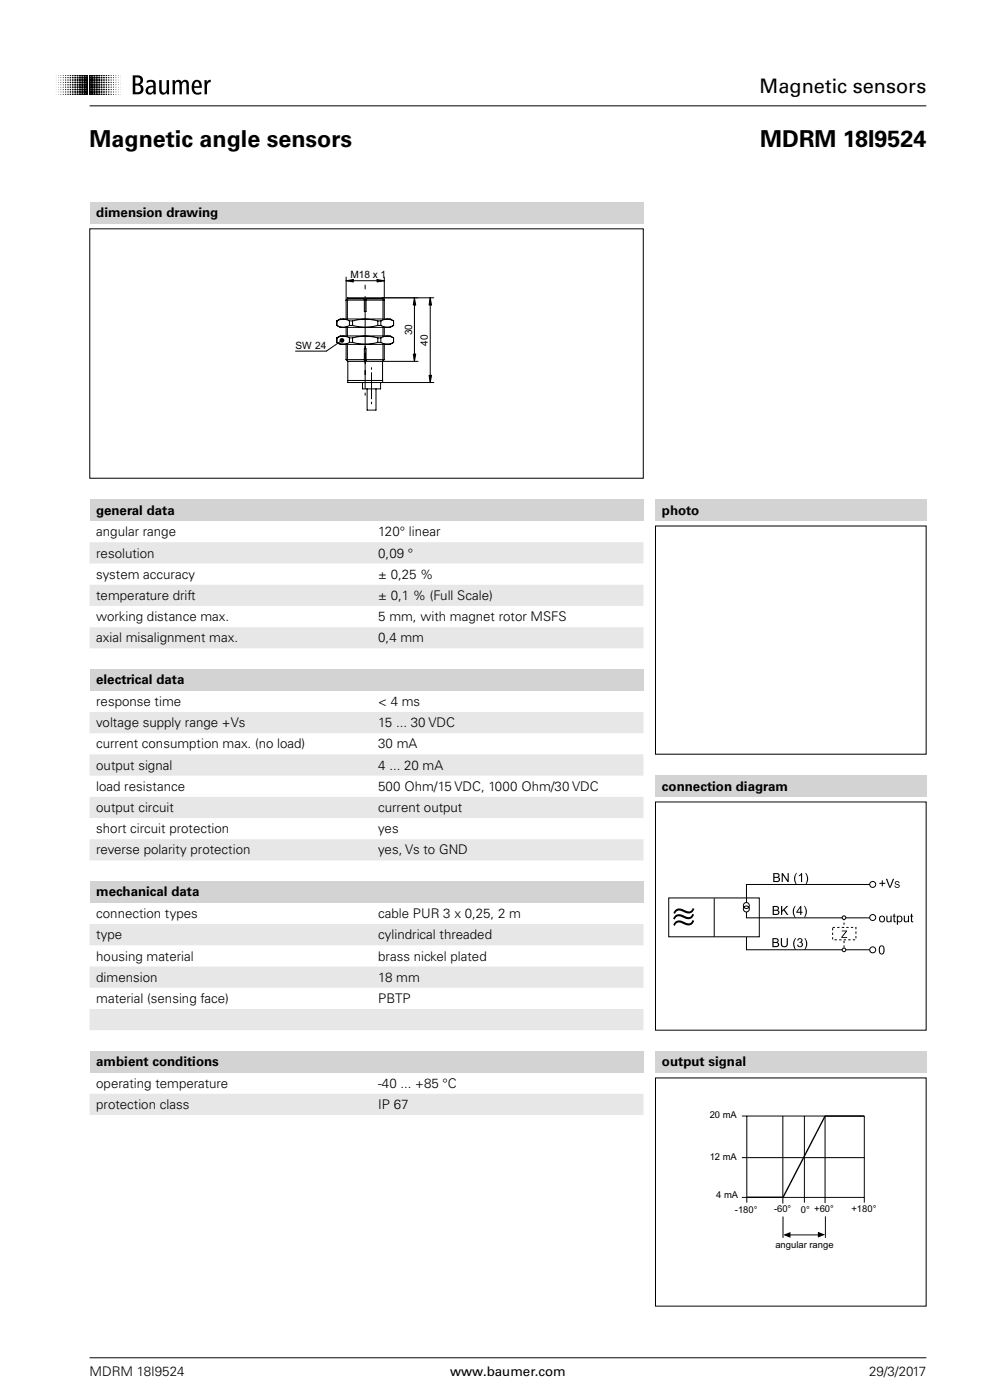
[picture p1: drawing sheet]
<svg xmlns="http://www.w3.org/2000/svg" width="210mm" height="297mm" viewBox="0 0 210 297" stroke-linecap="round" stroke-linejoin="round" font-family="sans-serif">
<path d="M19 22.5h177.5M19 288h177.5" fill="none" stroke="#000" stroke-width=".21"/>
<path d="M19 106h117.5v4.5h-117.5z" fill="#d1d3d4"/>
<path d="M19 115h59.8v4.5h-59.8zM78.8 115h57.7v4.5h-57.7zM19 124h59.8v4.5h-59.8zM78.8 124h57.7v4.5h-57.7zM19 133h59.8v4.5h-59.8zM78.8 133h57.7v4.5h-57.7z" fill="#e6e7e8"/>
<path d="M19 142h117.5v4.5h-117.5z" fill="#d1d3d4"/>
<path d="M19 151h59.8v4.5h-59.8zM78.8 151h57.7v4.5h-57.7zM19 160h59.8v4.5h-59.8zM78.8 160h57.7v4.5h-57.7zM19 169h59.8v4.5h-59.8zM78.8 169h57.7v4.5h-57.7zM19 178h59.8v4.5h-59.8zM78.8 178h57.7v4.5h-57.7z" fill="#e6e7e8"/>
<path d="M19 187h117.5v4.5h-117.5z" fill="#d1d3d4"/>
<path d="M19 196h59.8v4.5h-59.8zM78.8 196h57.7v4.5h-57.7zM19 205h59.8v4.5h-59.8zM78.8 205h57.7v4.5h-57.7zM19 214h59.8v4.5h-59.8zM78.8 214h57.7v4.5h-57.7z" fill="#e6e7e8"/>
<path d="M19 223h117.5v4.5h-117.5z" fill="#d1d3d4"/>
<path d="M19 232h59.8v4.5h-59.8zM78.8 232h57.7v4.5h-57.7z" fill="#e6e7e8"/>
<path d="M139 106h57.5v4.5h-57.5z" fill="#d1d3d4"/>
<path d="M139 111.6h57.5v48.4h-57.5z" fill="none" stroke="#000" stroke-width=".21"/>
<path d="M139 164.6h57.5v4.5h-57.5z" fill="#d1d3d4"/>
<path d="M139 170.1h57.5v48.4h-57.5zM158.3 197.6v3.9h26.8" fill="none" stroke="#000" stroke-width=".21"/>
<g fill="#000">
<path d="M189.9 187a.55 .55 0 0 1 .9 .3l-.2 .1a.3 .3 0 0 0-.3-.3 .3 .3 0 0 0-.3 .3 .71 .71 0 0 1 .8 .7 .58 .58 0 0 1-.6 .3 .58 .58 0 0 1-.5-.5h.2a.34 .34 0 0 0 .4 .3 .34 .34 0 0 0 .3-.4l-.2-.1a.44 .44 0 0 1-.5-.1 .44 .44 0 0 1 0-.6z"/>
<path d="M187.9 186.4h.3l.6 1.7 .6-1.7h.3l-.8 1.9h-.2zM187 186.8h.3v.5h.5v.2h-.5v.5h-.3v-.5h-.5v-.2h.5z"/>
<path d="M193.2 193.9l.3-.1v.5h.2v.1h-.2v.9l.2 .3a.34 .34 0 0 1-.4 0 .34 .34 0 0 1-.1-.4v-.8h-.1v-.1h.1zM191.7 194.3h.2v.7a.34 .34 0 0 0 .4 .5 .34 .34 0 0 0 .3-.5v-.7h.2v1.3h-.2v-.2a.49 .49 0 0 1-.6 .3 .49 .49 0 0 1-.3-.6zM190.6 194.6l-.1 .6 .2 .3a.5 .5 0 0 0 .5-.5 .5 .5 0 0 0-.5-.5zM190.2 194.3h.2v.1a.63 .63 0 0 1 .9 0 .63 .63 0 0 1 .1 .9 .53 .53 0 0 1-.9 .2v.7h-.3zM189.5 193.9l.3-.1v.5h.2v.1h-.2v.9l.2 .3a.34 .34 0 0 1-.4 0 .34 .34 0 0 1-.1-.4v-.8h-.1v-.1h.1zM188 194.3h.2v.7a.34 .34 0 0 0 .4 .5 .34 .34 0 0 0 .3-.5v-.7h.2v1.3h-.2v-.2a.49 .49 0 0 1-.6 .3 .49 .49 0 0 1-.3-.6zM186.8 194.6a.47 .47 0 0 0-.1 .7 .47 .47 0 0 0 .8-.1l-.1-.6-.3-.2zM186.4 195a.7 .7 0 0 1 1.4 0 .7 .7 0 0 1-1.4 0z"/>
</g>
<path d="M141.9 190.5h19.2v8.2h-19.2z" fill="#fff"/>
<path d="M141.9 190.5h19.2v8.2h-19.2z" fill="none" stroke="#000" stroke-width=".21"/>
<path d="M179 194.8v6.7" fill="none" stroke="#000" stroke-width=".21" stroke-dasharray=".5 .5" stroke-linecap="butt"/>
<path d="M176.6 196.7h5v2.7h-5z" fill="#fff" stroke="#000" stroke-width=".21" stroke-dasharray=".5 .5" stroke-linecap="butt"/>
<path d="M185.1 187.6h-26.8v3.9" fill="none" stroke="#000" stroke-width=".21"/>
<circle cx="185.1" cy="201.5" r=".63" fill="#fff"/>
<circle cx="185.1" cy="201.5" r=".63" fill="none" stroke="#000" stroke-width=".21"/>
<circle cx="185.1" cy="187.6" r=".63" fill="#fff"/>
<circle cx="185.1" cy="187.6" r=".63" fill="none" stroke="#000" stroke-width=".21"/>
<circle cx="179" cy="201.5" r=".39" fill="#fff"/>
<g fill="none" stroke="#000" stroke-width=".21">
<path d="M151.5 190.6v8.1M158.3 193.5v1.2h26.6"/>
<circle cx="158.3" cy="192.8" r=".63"/>
<circle cx="158.3" cy="192.1" r=".63"/>
<circle cx="179" cy="201.5" r=".39"/>
</g>
<g fill="#000">
<path d="M178.6 197.4h1.1l-1 1.4h1v.2h-1.2v-.2l.9-1.2h-.8z"/>
<path d="M170.5 192.2a1.6 1.6 0 0 1 .4 2.1l-.2 .4h-.2a2.2 2.2 0 0 0 0-2.5zM169.7 192.6l-.6 .8h.6zM169.8 192.2h.2v1.2h.2v.2h-.2v.5h-.3v-.5h-.8v-.2zM168.6 192.2h.2l-.1 .2a2.16 2.16 0 0 0 .1 2.3 1.58 1.58 0 0 1-.4-2.1zM165.7 192.2h.2v.9l1-.9h.3l-.8 .8 .8 1.1h-.3l-.7-1-.3 .3v.7h-.2zM164.2 193.2v.7l.7-.1a.34 .34 0 0 0 .1-.4 .34 .34 0 0 0-.4-.2zM164.2 192.4v.6h.4a.32 .32 0 0 0 .4-.3 .32 .32 0 0 0-.5-.3zM163.9 192.2h.7a.48 .48 0 0 1 .6 .3 .48 .48 0 0 1-.2 .6 .54 .54 0 0 1 .3 .7 .54 .54 0 0 1-.7 .3h-.7z"/>
<path d="M170.8 185.2a1.6 1.6 0 0 1 .4 2.1l-.2 .4h-.2a2.2 2.2 0 0 0 0-2.5zM169.4 185.7l.7-.5v1.9h-.2v-1.5l-.5 .3zM168.9 185.2h.2l-.2 .2a2.16 2.16 0 0 0 .2 2.3 1.58 1.58 0 0 1-.5-2.1zM165.8 185.2h.3l1 1.5v-1.5h.2v1.9h-.2l-1-1.5v1.5h-.3zM164.3 186.2v.7h.7a.34 .34 0 0 0 .2-.5 .34 .34 0 0 0-.5-.2zM164.3 185.4v.6h.4a.32 .32 0 0 0 .4-.3 .32 .32 0 0 0-.4-.3zM164 185.2h.7a.48 .48 0 0 1 .6 .3 .48 .48 0 0 1-.2 .6 .54 .54 0 0 1 .3 .7 .54 .54 0 0 1-.6 .3h-.8z"/>
<path d="M170.6 199a1.6 1.6 0 0 1 .4 2.1l-.2 .4h-.2a2.2 2.2 0 0 0 0-2.5zM169.3 199.1a.51 .51 0 0 1 .8 0 .51 .51 0 0 1-.1 .8 .59 .59 0 0 1 0 1 .59 .59 0 0 1-.9-.5h.2a.38 .38 0 0 0 .5 .4 .38 .38 0 0 0 .3-.5 .38 .38 0 0 0-.6-.3l.1-.2a.33 .33 0 0 0 .4-.2 .33 .33 0 0 0-.3-.4 .33 .33 0 0 0-.4 .4l-.2-.1zM168.7 199h.2l-.2 .2a2.16 2.16 0 0 0 .2 2.3 1.58 1.58 0 0 1-.5-2.1zM165.6 199h.3v1.1a.51 .51 0 0 0 .5 .6 .51 .51 0 0 0 .5-.6v-1.1h.2v1.1a.75 .75 0 0 1-.7 .9 .75 .75 0 0 1-.8-.9zM164.1 200v.7h.7a.34 .34 0 0 0 .2-.5 .34 .34 0 0 0-.5-.2zM164.1 199.2v.6h.4a.32 .32 0 0 0 .4-.3 .32 .32 0 0 0-.4-.3zM163.8 199h.8a.48 .48 0 0 1 .5 .3 .48 .48 0 0 1-.2 .6 .54 .54 0 0 1 .3 .7 .54 .54 0 0 1-.6 .3h-.8z"/>
<path d="M186.8 200.9a1.06 1.06 0 0 0 .2 1.4 .99 .99 0 0 0 0-1.6zM186.7 200.7a.75 .75 0 0 1 .8 .1 .75 .75 0 0 1 .1 .9 .66 .66 0 0 1-.7 .8 .66 .66 0 0 1-.5-1z"/>
</g>
<circle cx="179" cy="194.7" r=".39" fill="#fff"/>
<circle cx="179" cy="194.7" r=".39" fill="none" stroke="#000" stroke-width=".21"/>
<circle cx="185.1" cy="194.6" r=".63" fill="#fff"/>
<circle cx="185.1" cy="194.6" r=".63" fill="none" stroke="#000" stroke-width=".21"/>
<path d="M143.2 194.2a2.49 2.49 0 0 1 2.6 .3 .82 .82 0 0 0 1.1-.6l.3 .1a1.54 1.54 0 0 1-2.5 .6 .99 .99 0 0 0-1.6 .5l-.3-.2zM143.2 195.5a2.49 2.49 0 0 1 2.6 .3 .82 .82 0 0 0 1.1-.6l.3 .1a1.54 1.54 0 0 1-2.5 .6 .99 .99 0 0 0-1.6 .5l-.3-.2zM143.3 193a2.49 2.49 0 0 1 2.5 .3 .82 .82 0 0 0 1.1-.7l.4 .2a1.54 1.54 0 0 1-2.6 .5 .99 .99 0 0 0-1.5 .6l-.4-.2z" fill="#000"/>
<path d="M19 43h117.5v4.5h-117.5z" fill="#d1d3d4"/>
<g fill="none" stroke="#000" stroke-width=".21">
<path d="M19 48.5h117.5v53h-117.5zM73.4 59.6l1.5-.3v.5zM73.4 58.8v8.9M73.4 59.6h8.1M80 59.3l1.5 .3-1.5 .2zM81.5 58.8v8.9M62.7 74.5h6.5M71.4 71.7h.1M71.4 72.6h.1M71.4 68.1h.1M71.4 69h.1M71.4 68.1v.9"/>
<path d="M71.4 71.7v.9M71.4 69l.8 .5M71.5 71.7a2.52 2.52 0 0 1 2.6 0M71.5 72.6a2.64 2.64 0 0 0 2.6 0M71.5 68.1a2.52 2.52 0 0 1 2.6 0M71.5 69a2.52 2.52 0 0 0 2.6 0M72.5 72.2l-3.3 2.3M73.4 76.3h3.9M73.4 69.5v1.8M73.4 73.1v3.2M73.4 76.3l.4 .4M73.7 63.6v4.1"/>
<path d="M73.7 69.4v1.9M73.7 73v3.6M73.8 76.7h14.9M73.8 76.7v4.5h18.2M74.1 68.1v.9M74.1 71.7v.9M74.1 71.7h.7M74.1 72.6h.7M74.1 68.1h.7M74.1 69h.7M74.8 71.7a9.6 9.6 0 0 1 5.3 0M74.8 72.6a10.1 10.1 0 0 0 5.3 0"/>
<path d="M74.8 68.1a9.6 9.6 0 0 1 5.3 0M74.8 69a9.6 9.6 0 0 0 5.3 0M74.8 68.1v.9M74.8 71.7v.9M77.3 74h.3v2.5h-.3zM77.3 63.4h.3v2.7h-.3zM77.3 63.7h-3.9l.3-.3h7.5l.3 .3h-3.9M77.5 60.5v.8M77.5 62.9v19.5M78.8 78v.4M78.8 79.1v5.5M80.1 68.1v.9"/>
<path d="M80.1 71.7v.9M80.1 71.7h.7M80.1 72.6h.7M80.1 68.1h.7M80.1 69h.7M80.8 71.7a2.56 2.56 0 0 1 2.7 0M80.8 72.6a2.67 2.67 0 0 0 2.7 0M80.8 68.1a2.56 2.56 0 0 1 2.7 0M80.8 69a2.56 2.56 0 0 0 2.7 0M80.8 68.1v.9M80.8 71.7v.9M81.1 76.6v4.1"/>
<path d="M81.2 63.2v.2M81.2 63.6v4.1M81.2 69.4v1.9M81.2 73v3.6M81.5 73v3.3h-3.9M81.5 69.4v1.9M81.5 76.3l-.4 .4M82.7 71.2l.8 .5M82.7 67.6l.8 .5M82.8 71.3h-10.6l-.8 .4M82.8 67.7h-10.6l-.8 .4M83.5 71.7h.1"/>
<path d="M83.5 72.6h.1M83.5 68.1h.1M83.5 69h.1M83.5 68.1v.9M83.5 71.7v.9M83.5 72.6l-.7 .5h-10.6l-.8-.5M83.5 69l-.7 .5h-10.7M87.7 75.1h.5l-.3 1.6zM87.9 63.2l.3 1.5h-.5zM87.9 63.2v13.5M91 79.6h.5l-.2 1.6zM91.3 63.2l.2 1.5h-.5z"/>
<path d="M91.3 63.2v18M92 63.2h-18.3l.1 .2M73.8 80.7h7.4v.5M77.5 83.4v.5M78.8 85.3v.4M79.8 82.5v4.5h-1.9v-4.5M80.7 81.1v1.4h-3.8v-1.3"/>
</g>
<g fill="#000">
<path d="M73.4 59.6l1.5-.3v.5zM80 59.3l1.5 .3-1.5 .2zM87.9 63.2l.3 1.5h-.5zM87.7 75.1h.5l-.3 1.6zM91.3 63.2l.2 1.5h-.5zM91 79.6h.5l-.2 1.6z"/>
<circle cx="72.5" cy="72.2" r=".5"/>
</g>
<path d="M139 223.1h57.5v4.5h-57.5z" fill="#d1d3d4"/>
<path d="M139 228.7h57.5v48.4h-57.5zM157.4 236.8h25.9M158.4 236.8v18.3M166.1 236.8v18.5M170.6 236.8v18.3M175 236.8v18.4M183.3 236.7v18.4M157.4 245.6h25.9M157.4 254h25.9M166.1 258.1v4.5M175.1 258.1v4.5M166.5 262h7.1" fill="none" stroke="#000" stroke-width=".21"/>
<g fill="#000">
<path d="M166.1 262l1.6-.6v1.2z" fill-rule="evenodd"/>
<path d="M173.5 261.3l1.5 .6-1.5 .6z" fill-rule="evenodd"/>
</g>
<path d="M174.9 236.8h8.4M175 236.8l-8.9 17.2M158.4 254h7.6" fill="none" stroke="#000" stroke-width=".29"/>
<g fill="#000">
<path d="M12.9 15.9l.1 .1zM13.3 15.9l.2 .1zM13.8 15.9h.2v.2h-.2zM13.8 19.9h.2v.2h-.2zM14.3 15.9h.2v.2h-.2zM14.3 19.9l.3 .1-.3 .1zM14.8 15.9h.3v.2h-.3zM14.8 19.9l.3 .1-.3 .1zM15.3 15.9h.3v.2h-.3zM15.3 19.9l.3 .1-.3 .1zM15.8 15.9h.3v.2h-.3zM15.8 19.9h.3l.1 .1-.4 .1z"/>
<path d="M16.2 16h.5l-.2 .2zM16.3 19.9l.2-.1 .2 .2-.4 .1zM16.7 16h.5l-.2 .2zM16.8 19.8h.3l.1 .2-.4 .1zM17.2 15.9h.5a.25 .25 0 0 1-.2 .3 .25 .25 0 0 1-.3-.3zM17.3 19.8l.4 .1a.24 .24 0 0 1-.2 .2 .24 .24 0 0 1-.3-.2zM17.7 15.9h.5a.27 .27 0 0 1-.2 .4 .27 .27 0 0 1-.3-.4zM17.7 19.9l.3-.2 .2 .2a.26 .26 0 0 1-.2 .2 .26 .26 0 0 1-.3-.2zM18.2 16.3l.3-.1v.6l-.3-.2zM18.3 16.7h.2v.6l-.3-.2zM18.2 17.3l.3-.1v.6l-.3-.2zM18.2 17.8l.3-.1v.6l-.3-.1z"/>
<path d="M18.3 18.2h.2v.6l-.3-.1zM18.2 18.8l.3-.1v.6l-.3-.1zM18.3 19.2h.2v.6l-.3-.1zM19 16.2l.3 .3-.3 .3zM19 16.7l.3 .3-.3 .3zM19 17.2l.3 .3-.3 .3zM19 17.7l.3 .3-.3 .3zM19 18.2l.3 .3-.3 .3zM19 18.7l.3 .3-.3 .3zM19 19.2l.3 .3-.3 .3zM19.4 19.8l.4 .1a.26 .26 0 0 1-.3 .2 .26 .26 0 0 1-.2-.2zM19.3 15.9h.5a.27 .27 0 0 1-.3 .4 .27 .27 0 0 1-.2-.4z"/>
<path d="M19.8 15.9h.5a.25 .25 0 0 1-.3 .3 .25 .25 0 0 1-.2-.3zM19.8 19.9l.2-.2 .3 .2a.24 .24 0 0 1-.3 .2 .24 .24 0 0 1-.2-.2zM20.3 16h.5l-.3 .2zM20.4 19.8h.3l.1 .2-.4 .1zM20.9 19.9h.3l.1 .1-.4 .1zM20.8 16h.5l-.3 .2zM21.4 15.9h.3v.2h-.3zM21.4 19.9l.2-.1 .2 .2-.4 .1zM21.9 19.9l.3 .1-.3 .1zM21.9 15.9h.3v.2h-.3zM22.4 15.9h.3v.2h-.3zM22.4 19.9l.3 .1-.3 .1z"/>
<path d="M23 15.9h.2v.2h-.2zM23 19.9l.2 .1-.2 .1zM23.5 15.9h.2v.2h-.2zM23.5 19.9h.2v.2h-.2zM24 15.9l.2 .1zM24.5 15.9l.1 .1zM43.4 17h.4l.1 .5a.74 .74 0 0 1 .8-.5l-.1 .4a.68 .68 0 0 0-.7 .9v1.7h-.5zM33.8 17h.5v2a.54 .54 0 0 0 .6 .6 .54 .54 0 0 0 .4-.7v-1.9h.6v3h-.5v-.4a.85 .85 0 0 1-1.1 .4 .85 .85 0 0 1-.5-1zM36.6 17h.5v.4a.77 .77 0 0 1 .7-.5 .77 .77 0 0 1 .7 .5 .81 .81 0 0 1 1-.4 .81 .81 0 0 1 .6 .9v2.1h-.6v-2a.51 .51 0 0 0-.5-.6 .51 .51 0 0 0-.4 .7v1.9h-.5v-2a.49 .49 0 0 0-.5-.7 .49 .49 0 0 0-.5 .7v2h-.5z"/>
<path d="M28.7 18.1v1.5h.5a.71 .71 0 0 0 .7-.7 .71 .71 0 0 0-.7-.8zM28.7 16.4v1.3h.4a.65 .65 0 0 0 .7-.6 .65 .65 0 0 0-.7-.7zM28.2 16h1.1a.99 .99 0 0 1 1 .8 .99 .99 0 0 1-.6 1.1 1.08 1.08 0 0 1 .7 1.3 1.08 1.08 0 0 1-1.2 .8h-1z"/>
<path d="M31.6 18.7a.55 .55 0 0 0 .2 1 .55 .55 0 0 0 .7-.7v-.5zM31.1 17.2a1.4 1.4 0 0 1 1.8 .2l.2 2.6h-.5l-.1-.4a.92 .92 0 0 1-1.6 0 .92 .92 0 0 1 .9-1.4h.7a.7 .7 0 0 0-.3-.8 .7 .7 0 0 0-.9 .1l-.2 .1z"/>
<path d="M41.5 17.4l-.3 .9h1.1a.64 .64 0 0 0-.1-.7 .64 .64 0 0 0-.7-.2zM41.1 17.2a1.11 1.11 0 0 1 1.3 0 1.11 1.11 0 0 1 .4 1.2v.2h-1.6a.88 .88 0 0 0 .4 1 .88 .88 0 0 0 1.1-.2v.5a1.43 1.43 0 0 1-1.7-.2 1.43 1.43 0 0 1-.3-1.6z"/>
<circle cx="11.9" cy="19.5" r=".04"/>
<circle cx="11.9" cy="19" r=".04"/>
<circle cx="11.9" cy="16" r=".04"/>
<circle cx="11.9" cy="18.5" r=".04"/>
<circle cx="11.9" cy="17.5" r=".04"/>
<circle cx="11.9" cy="16.5" r=".04"/>
<circle cx="11.9" cy="18" r=".04"/>
<circle cx="11.9" cy="17" r=".04"/>
<circle cx="12.4" cy="16.5" r=".06"/>
<circle cx="12.4" cy="19" r=".06"/>
<circle cx="12.4" cy="18" r=".06"/>
<circle cx="12.4" cy="17.5" r=".06"/>
<circle cx="12.4" cy="17" r=".06"/>
<circle cx="12.4" cy="19.5" r=".06"/>
<circle cx="12.4" cy="18.5" r=".06"/>
<circle cx="12.4" cy="16" r=".06"/>
<circle cx="12.9" cy="17.5" r=".08"/>
<circle cx="12.9" cy="17" r=".08"/>
<circle cx="12.9" cy="16.5" r=".08"/>
<circle cx="12.9" cy="18.5" r=".08"/>
<circle cx="12.9" cy="19" r=".08"/>
<circle cx="12.9" cy="19.5" r=".08"/>
<circle cx="12.9" cy="18" r=".08"/>
<circle cx="13.4" cy="17" r=".11"/>
<circle cx="13.4" cy="17.5" r=".11"/>
<circle cx="13.4" cy="16.5" r=".11"/>
<circle cx="13.4" cy="18" r=".11"/>
<circle cx="13.4" cy="19.5" r=".11"/>
<circle cx="13.4" cy="19" r=".11"/>
<circle cx="13.4" cy="18.5" r=".11"/>
<circle cx="13.9" cy="18.5" r=".13"/>
<circle cx="13.9" cy="18" r=".13"/>
<circle cx="13.9" cy="16.5" r=".13"/>
<circle cx="13.9" cy="17.5" r=".13"/>
<circle cx="13.9" cy="19" r=".13"/>
<circle cx="13.9" cy="19.5" r=".13"/>
<circle cx="13.9" cy="17" r=".13"/>
<circle cx="14.4" cy="17" r=".15"/>
<circle cx="14.4" cy="16.5" r=".15"/>
<circle cx="14.4" cy="17.5" r=".15"/>
<circle cx="14.4" cy="18" r=".15"/>
<circle cx="14.4" cy="19" r=".15"/>
<circle cx="14.4" cy="19.5" r=".15"/>
<circle cx="14.4" cy="18.5" r=".15"/>
<circle cx="14.9" cy="16.5" r=".17"/>
<circle cx="14.9" cy="18" r=".17"/>
<circle cx="14.9" cy="17" r=".17"/>
<circle cx="14.9" cy="19" r=".17"/>
<circle cx="14.9" cy="18.5" r=".17"/>
<circle cx="14.9" cy="17.5" r=".17"/>
<circle cx="14.9" cy="19.5" r=".17"/>
<circle cx="15.4" cy="16.5" r=".19"/>
<circle cx="15.4" cy="17" r=".19"/>
<circle cx="15.4" cy="18.5" r=".19"/>
<circle cx="15.4" cy="17.5" r=".19"/>
<circle cx="15.4" cy="18" r=".19"/>
<circle cx="15.4" cy="19" r=".19"/>
<circle cx="15.4" cy="19.5" r=".19"/>
<circle cx="15.9" cy="17.5" r=".21"/>
<circle cx="15.9" cy="19" r=".21"/>
<circle cx="15.9" cy="16.5" r=".21"/>
<circle cx="15.9" cy="17" r=".21"/>
<circle cx="15.9" cy="19.5" r=".21"/>
<circle cx="15.9" cy="18.5" r=".21"/>
<circle cx="15.9" cy="18" r=".21"/>
<circle cx="16.5" cy="16.5" r=".23"/>
<circle cx="16.5" cy="17.5" r=".23"/>
<circle cx="16.5" cy="17" r=".23"/>
<circle cx="16.5" cy="18" r=".23"/>
<circle cx="16.5" cy="18.5" r=".23"/>
<circle cx="16.5" cy="19" r=".23"/>
<circle cx="16.5" cy="19.5" r=".23"/>
<circle cx="17" cy="17.5" r=".25"/>
<circle cx="17" cy="16.5" r=".25"/>
<circle cx="17" cy="19" r=".25"/>
<circle cx="17" cy="18" r=".25"/>
<circle cx="17" cy="18.5" r=".25"/>
<circle cx="17" cy="17" r=".25"/>
<circle cx="17" cy="19.5" r=".25"/>
<circle cx="17.5" cy="19" r=".27"/>
<circle cx="17.5" cy="17" r=".27"/>
<circle cx="17.5" cy="18" r=".27"/>
<circle cx="17.5" cy="17.5" r=".27"/>
<circle cx="17.5" cy="16.5" r=".27"/>
<circle cx="17.5" cy="18.5" r=".27"/>
<circle cx="17.5" cy="19.5" r=".27"/>
<circle cx="18" cy="16.5" r=".3"/>
<circle cx="18" cy="19.5" r=".3"/>
<circle cx="18" cy="17" r=".3"/>
<circle cx="18" cy="19" r=".3"/>
<circle cx="18" cy="18" r=".3"/>
<circle cx="18" cy="18.5" r=".3"/>
<circle cx="18" cy="17.5" r=".3"/>
<circle cx="18.4" cy="16.1" r=".23"/>
<circle cx="18.4" cy="19.9" r=".23"/>
<circle cx="19.1" cy="19.9" r=".23"/>
<circle cx="19.1" cy="16.1" r=".23"/>
<circle cx="19.5" cy="19.5" r=".3"/>
<circle cx="19.5" cy="17" r=".3"/>
<circle cx="19.5" cy="18" r=".3"/>
<circle cx="19.5" cy="19" r=".3"/>
<circle cx="19.5" cy="18.5" r=".3"/>
<circle cx="19.5" cy="17.5" r=".3"/>
<circle cx="19.5" cy="16.5" r=".3"/>
<circle cx="20" cy="19.5" r=".27"/>
<circle cx="20" cy="16.5" r=".27"/>
<circle cx="20" cy="17" r=".27"/>
<circle cx="20" cy="18.5" r=".27"/>
<circle cx="20" cy="17.5" r=".27"/>
<circle cx="20" cy="18" r=".27"/>
<circle cx="20" cy="19" r=".27"/>
<circle cx="20.5" cy="19.5" r=".25"/>
<circle cx="20.5" cy="18.5" r=".25"/>
<circle cx="20.5" cy="18" r=".25"/>
<circle cx="20.5" cy="19" r=".25"/>
<circle cx="20.5" cy="17.5" r=".25"/>
<circle cx="20.5" cy="17" r=".25"/>
<circle cx="20.5" cy="16.5" r=".25"/>
<circle cx="21" cy="19.5" r=".23"/>
<circle cx="21" cy="19" r=".23"/>
<circle cx="21" cy="17" r=".23"/>
<circle cx="21" cy="18" r=".23"/>
<circle cx="21" cy="18.5" r=".23"/>
<circle cx="21" cy="17.5" r=".23"/>
<circle cx="21" cy="16.5" r=".23"/>
<circle cx="21.6" cy="18" r=".21"/>
<circle cx="21.6" cy="17" r=".21"/>
<circle cx="21.6" cy="16.5" r=".21"/>
<circle cx="21.6" cy="18.5" r=".21"/>
<circle cx="21.6" cy="19.5" r=".21"/>
<circle cx="21.6" cy="19" r=".21"/>
<circle cx="21.6" cy="17.5" r=".21"/>
<circle cx="22.1" cy="17" r=".19"/>
<circle cx="22.1" cy="16.5" r=".19"/>
<circle cx="22.1" cy="19" r=".19"/>
<circle cx="22.1" cy="18" r=".19"/>
<circle cx="22.1" cy="18.5" r=".19"/>
<circle cx="22.1" cy="19.5" r=".19"/>
<circle cx="22.1" cy="17.5" r=".19"/>
<circle cx="22.6" cy="17.5" r=".17"/>
<circle cx="22.6" cy="19" r=".17"/>
<circle cx="22.6" cy="18.5" r=".17"/>
<circle cx="22.6" cy="18" r=".17"/>
<circle cx="22.6" cy="17" r=".17"/>
<circle cx="22.6" cy="19.5" r=".17"/>
<circle cx="22.6" cy="16.5" r=".17"/>
<circle cx="23.1" cy="18.5" r=".15"/>
<circle cx="23.1" cy="18" r=".15"/>
<circle cx="23.1" cy="19.5" r=".15"/>
<circle cx="23.1" cy="17.5" r=".15"/>
<circle cx="23.1" cy="19" r=".15"/>
<circle cx="23.1" cy="16.5" r=".15"/>
<circle cx="23.1" cy="17" r=".15"/>
<circle cx="23.6" cy="19.5" r=".13"/>
<circle cx="23.6" cy="19" r=".13"/>
<circle cx="23.6" cy="17" r=".13"/>
<circle cx="23.6" cy="17.5" r=".13"/>
<circle cx="23.6" cy="16.5" r=".13"/>
<circle cx="23.6" cy="18.5" r=".13"/>
<circle cx="23.6" cy="18" r=".13"/>
<circle cx="24.1" cy="18.5" r=".11"/>
<circle cx="24.1" cy="16.5" r=".11"/>
<circle cx="24.1" cy="19" r=".11"/>
<circle cx="24.1" cy="17.5" r=".11"/>
<circle cx="24.1" cy="19.5" r=".11"/>
<circle cx="24.1" cy="17" r=".11"/>
<circle cx="24.1" cy="18" r=".11"/>
<circle cx="24.6" cy="18" r=".08"/>
<circle cx="24.6" cy="19.5" r=".08"/>
<circle cx="24.6" cy="19" r=".08"/>
<circle cx="24.6" cy="18.5" r=".08"/>
<circle cx="24.6" cy="16.5" r=".08"/>
<circle cx="24.6" cy="17" r=".08"/>
<circle cx="24.6" cy="17.5" r=".08"/>
<circle cx="25.1" cy="18.5" r=".06"/>
<circle cx="25.1" cy="16" r=".06"/>
<circle cx="25.1" cy="19.5" r=".06"/>
<circle cx="25.1" cy="17" r=".06"/>
<circle cx="25.1" cy="17.5" r=".06"/>
<circle cx="25.1" cy="18" r=".06"/>
<circle cx="25.1" cy="19" r=".06"/>
<circle cx="25.1" cy="16.5" r=".06"/>
<circle cx="25.6" cy="17" r=".04"/>
<circle cx="25.6" cy="19" r=".04"/>
<circle cx="25.6" cy="16.5" r=".04"/>
<circle cx="25.6" cy="18" r=".04"/>
<circle cx="25.6" cy="17.5" r=".04"/>
<circle cx="25.6" cy="18.5" r=".04"/>
<circle cx="25.6" cy="16" r=".04"/>
<circle cx="25.6" cy="19.5" r=".04"/>
<circle cx="11.9" cy="20" r=".04"/>
<circle cx="12.4" cy="20" r=".06"/>
<circle cx="12.9" cy="20" r=".08"/>
<circle cx="13.4" cy="20" r=".1"/>
<circle cx="24.1" cy="20" r=".1"/>
<circle cx="24.6" cy="20" r=".08"/>
<circle cx="25.1" cy="20" r=".06"/>
<circle cx="25.6" cy="20" r=".04"/>
</g>
<g font-size="4.9">
<text x="19" y="31.2">Magnetic angle sensors</text>
<text x="161.3" y="31.2">MDRM 18I9524</text>
</g>
<text font-size="4.2" x="161.1" y="19.8">Magnetic sensors</text>
<g font-size="2.8">
<text x="20.4" y="46.1">dimension drawing</text>
<text x="20.4" y="109.2">general data</text>
<text x="20.4" y="113.8">angular range</text>
<text x="80.2" y="113.8">120° linear</text>
<text x="140.4" y="109.2">photo</text>
<text x="20.4" y="118.3">resolution</text>
<text x="80.2" y="118.3">0,09 °</text>
<text x="20.4" y="122.8">system accuracy</text>
<text x="80.2" y="122.8">± 0,25 %</text>
<text x="20.4" y="127.3">temperature drift</text>
<text x="20.4" y="131.8">working distance max.</text>
<text x="80.2" y="127.3">± 0,1 % (Full Scale)</text>
<text x="80.2" y="131.8">5 mm, with magnet rotor MSFS</text>
<text x="20.4" y="136.3">axial misalignment max.</text>
<text x="80.2" y="136.3">0,4 mm</text>
<text x="20.4" y="145.2">electrical data</text>
<text x="20.4" y="149.8">response time</text>
<text x="80.2" y="149.8">&lt; 4 ms</text>
<text x="20.4" y="154.3">voltage supply range +Vs</text>
<text x="80.2" y="154.3">15 ... 30 VDC</text>
<text x="20.4" y="158.8">current consumption max. (no load)</text>
<text x="80.2" y="158.8">30 mA</text>
<text x="20.4" y="163.3">output signal</text>
<text x="20.4" y="167.8">load resistance</text>
<text x="80.2" y="163.3">4 ... 20 mA</text>
<text x="80.2" y="167.8">500 Ohm/15 VDC, 1000 Ohm/30 VDC</text>
<text x="140.4" y="167.7">connection diagram</text>
<text x="20.4" y="172.3">output circuit</text>
<text x="80.2" y="172.3">current output</text>
<text x="20.4" y="176.8">short circuit protection</text>
<text x="80.2" y="176.8">yes</text>
<text x="20.4" y="181.3">reverse polarity protection</text>
<text x="80.2" y="181.3">yes, Vs to GND</text>
<text x="20.4" y="190.2">mechanical data</text>
<text x="20.4" y="194.8">connection types</text>
<text x="80.2" y="194.8">cable PUR 3 x 0,25, 2 m</text>
<text x="20.4" y="199.3">type</text>
<text x="20.4" y="203.8">housing material</text>
<text x="80.2" y="199.3">cylindrical threaded</text>
<text x="80.2" y="203.8">brass nickel plated</text>
<text x="20.4" y="208.3">dimension</text>
<text x="80.2" y="208.3">18 mm</text>
<text x="20.4" y="212.8">material (sensing face)</text>
<text x="80.2" y="212.8">PBTP</text>
<text x="20.4" y="226.2">ambient conditions</text>
<text x="140.4" y="226.2">output signal</text>
<text x="20.4" y="230.8">operating temperature</text>
<text x="80.2" y="230.8">-40 ... +85 °C</text>
<text x="20.4" y="235.3">protection class</text>
<text x="80.2" y="235.3">IP 67</text>
<text x="19" y="291.9">MDRM 18I9524</text>
<text x="95.5" y="291.8">www.baumer.com</text>
<text x="184.4" y="291.9">29/3/2017</text>
</g>
<g font-size="2.1">
<text x="74.3" y="59.1">M18 x 1</text>
<text x="87.4" y="71.1" transform="rotate(-90 87.4 71.1)">30</text>
<text x="62.7" y="74">SW 24</text>
<text x="90.8" y="73.4" transform="rotate(-90 90.8 73.4)">40</text>
</g>
<g font-size="2">
<text x="150.5" y="237.2">20 mA</text>
<text x="150.5" y="246.1">12 mA</text>
<text x="151.9" y="254.2">4 mA</text>
<text x="155.9" y="257.2">-180°</text>
<text x="164.2" y="257.2">-60°</text>
<text x="169.9" y="257.2">0° +60°</text>
<text x="180.6" y="257.2">+180°</text>
<text x="164.5" y="264.8">angular range</text>
</g>
</svg>
